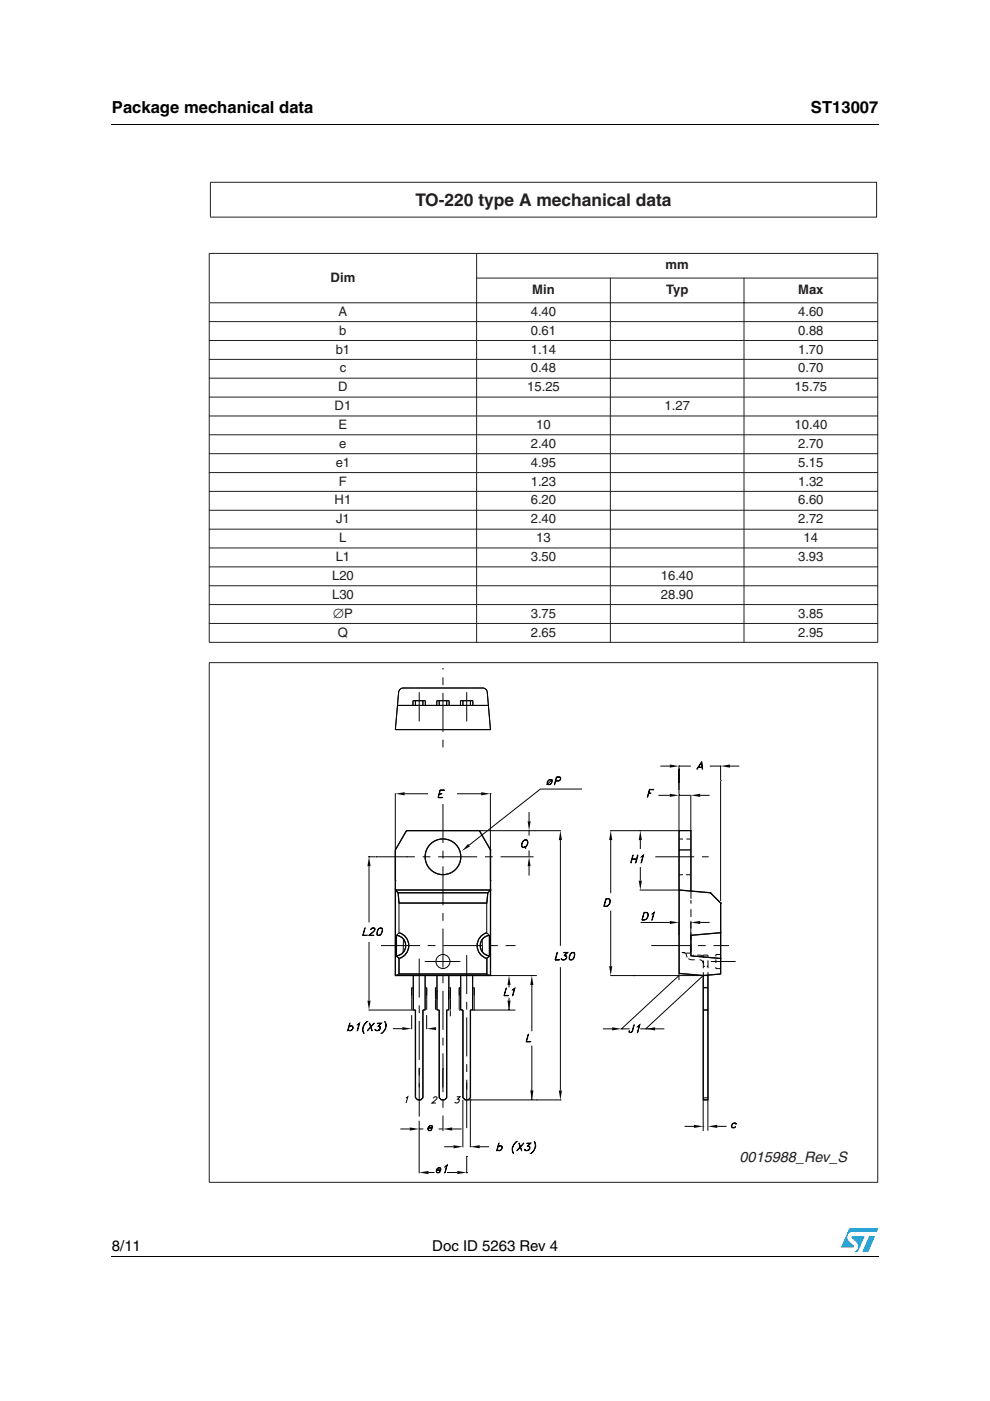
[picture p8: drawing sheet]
<svg xmlns="http://www.w3.org/2000/svg" width="210mm" height="297mm" viewBox="0 0 210 297" stroke-linecap="round" stroke-linejoin="round" font-family="sans-serif">
<g fill="#009ad9">
<path d="M184.3 262.1h1.2l-1.4 3.3h-1.3z"/>
<path d="M180.1 260.5h6.1l-.3 .7h-5.1a1.13 1.13 0 0 0-1.1 .7 1.13 1.13 0 0 0 .3 1.2l1 1v.3l-2.7 .1z"/>
<path d="M180.6 262.1h2.7l-1.4 3.3h-.7a1.18 1.18 0 0 0 .5-1.9l-1.1-1.1z"/>
</g>
<path d="M23.6 26.2l.1 .2zM23.6 266.3l.1 .1z" fill="#000"/>
<path d="M23.7 26.3h162.6M23.7 266.3h162.6" fill="none" stroke="#000" stroke-width=".21"/>
<path d="M43.7 36.1h142.5v221.3h-142.5z" fill="#fff"/>
<g fill="none" stroke="#231f20" stroke-width=".21">
<path d="M44.5 38.6h141.4M44.6 38.7v7.3M185.9 38.7v7.3M44.3 53.7h141.9M44.4 53.8v10.3M44.5 46h141.4M101 59h85.2M101.1 53.7v82.6M129.4 58.9v77.4M157.7 58.9v77.4M186.1 53.8v10.3M44.3 64.2h141.9"/>
<path d="M44.3 68.2h141.9M44.3 72.2h141.9M44.3 76.2h141.9M44.4 64.3v71.8M186.1 64.3v71.8M44.3 80.2h141.9M44.3 84.2h141.9M44.3 88.2h141.9M44.3 92.2h141.9M44.3 96.2h141.9M44.3 100.2h141.9M44.3 104.2h141.9"/>
<path d="M44.3 108.2h141.9M44.3 112.2h141.9M44.3 116.2h141.9M44.3 120.2h141.9M44.3 124.2h141.9M44.3 128.2h141.9M44.3 132.2h141.9M44.3 136.2h141.9M44.3 140.5h141.9M44.4 140.6v110M186.1 140.6v110M44.3 250.7h141.9"/>
</g>
<path d="M73.7 141.7h83.1v107.2h-83.1z" fill="#fff"/>
<g fill="none" stroke="#040506" stroke-width=".21" stroke-dasharray="1.7 .8" stroke-linecap="butt">
<path d="M146.5 188.9v1.7l-.4 .4h.4v.6M146.5 192.8v9.1a.59 .59 0 0 0 .6 .6M145.7 203l-.4-.9-.9-.2-.4-.4M147.3 203.5h-.9l-.4-.3M147.8 202.5l1.3 .2M149.1 202.5v.6M149.1 202.5h1M149.1 204.9h.4M149.1 204.3a.79 .79 0 0 0-.8-.8M149.1 203.7v3.1M149.9 204.9h.2M150.1 202.5v.5"/>
<path d="M150.1 203.6v3.1"/>
</g>
<g fill="none" stroke="#040506" stroke-width=".21">
<path d="M146.5 176.1v12.8M83.8 188.7h20.2v18.1M83.8 188.7l.6 .6M83.8 188.7v18.1M84.1 198.3a2.18 2.18 0 0 1 1.9 2.2 2.18 2.18 0 0 1-1.9 2.2M84.4 189.3h19l-.2 2.2M84.4 189.3l.2 2.2M84.6 191.5v6.3M84.6 191.5h18.6M84.6 197.8l-.6 .5v4.4l.6 .5M84.6 197.8a2.84 2.84 0 0 1 2.1 2.7 2.84 2.84 0 0 1-2.1 2.7M85.6 199.2l-.1 2.7"/>
<path d="M102.2 199.2l.1 2.7M103.2 191.5v6.3l.6 .5v4.4l-.6 .5v3.3M103.2 197.8a2.84 2.84 0 0 0-2 2.7 2.84 2.84 0 0 0 2 2.7M103.8 198.3a2.18 2.18 0 0 0-2 2.2 2.18 2.18 0 0 0 2 2.2M144 188.7l6.6 .6 2.2 2.2v15l-3.7 .3-5.1-.4M152.8 197.8l-6.3 .5v4.4l6.3 .5M83.8 206.8h20.2M84.6 203.2v3.3M84.6 206.5h18.6M84.6 206.5l-.8 .3M103.2 206.5l.8 .3M145.5 202.3h.1"/>
<path d="M145.5 202.1h1M151.8 205v.4h1M151.8 203.4v.8M152.8 202.4h-1v.4M99 229.5v9.7M90.9 248.6h1.2"/>
<circle cx="93.9" cy="203.9" r="1.49"/>
</g>
<path d="M80.8 200.5h28.5M88.9 203.2v33.5M90.1 203.9h7.5M99 202.5v28.5M138.1 200.5h16.5M150.7 203.9h5.3" fill="none" stroke="#040506" stroke-width=".21" stroke-dasharray="8.3 1.7 1.7 1.7" stroke-linecap="butt"/>
<path d="M104 188.7l-.6 .6" fill="none" stroke="#f1ea3b" stroke-width=".21"/>
<g fill="#040506">
<path d="M88.9 248.6l2-.3v.6z"/>
<path d="M97 248.3l2 .3-2 .3z"/>
</g>
<g fill="none" stroke="#040506" stroke-width=".21">
<path d="M140 162.4h2M144 162.4h2.5M144 168.6h2.4M152.8 162.3v3.2M152.8 165.6v25.4M154.8 162.4h1.9M104 188.7h.1M152.8 191.5h.1M152.8 197.8h.1M152.8 203.2h.1M88.9 237.6v11.1M99 245.2h.1"/>
<path d="M99 248.6h.1M99 245.2v3.5"/>
</g>
<path d="M83.8 188.7h20.2v18.1h-20.2v-18.1l.6 .6h19l.6-.6M84.4 189.3l.2 2.2h18.6l.2-2.2M84.6 197.8a2.84 2.84 0 0 1 2.1 2.7 2.84 2.84 0 0 1-2.1 2.7v3.3h18.6v-3.3a2.84 2.84 0 0 1-2-2.7 2.84 2.84 0 0 1 2-2.7" fill="none" stroke="#040506" stroke-width=".26"/>
<path d="M93.9 141.7v18.3" fill="none" stroke="#040506" stroke-width=".21" stroke-dasharray="8.3 1.7 1.7 1.7" stroke-linecap="butt"/>
<g fill="#040506">
<path d="M152.8 162.4l2-.3v.7z"/>
<path d="M142 162.1l2 .3-2 .4z"/>
</g>
<path d="M139.6 168.6h2.4M144 163h.1M144 162.4h.1M144 168.5h.1M144 163.2h.1M144 165.9v10.2M146.5 168.5v7.6M148.5 168.6h2M152.8 165.5h.1M150.6 189.3h.1" fill="none" stroke="#040506" stroke-width=".21"/>
<g fill="#040506">
<path d="M146.5 168.6l2-.3v.7z"/>
<path d="M142 168.3l2 .3-2 .4z"/>
</g>
<g fill="none" stroke="#040506" stroke-width=".21">
<path d="M112.2 176.1v1.1M144 168.6h.1M144 166v1.5M144 176.1v31.7M83.8 188.7h.1M83.8 188.7v-8.5l2.4-4.1h15.4l2.4 4.1v8.5M83.8 206.8h.1M134.3 206.8h.1"/>
<circle cx="93.9" cy="181.7" r="3.8"/>
</g>
<path d="M144 176.1h2.5M144 180.2h2.5" fill="none" stroke="#f1ea3b" stroke-width=".21"/>
<g fill="none" stroke="#040506" stroke-width=".26">
<path d="M83.8 188.7v-8.5l2.4-4.1h15.4l2.4 4.1v8.5M144 188.7l6.6 .6 2.2 2.2v15l-3.7 .3-5.1-.4v-30.3h2.5v12.8M144 180.2h2.5M152.8 197.8l-6.3 .5v4.4l6.3 .5M84.1 202.7a2.18 2.18 0 0 0 1.9-2.2 2.18 2.18 0 0 0-1.9-2.2v4.4l.5 .5M103.8 202.7a2.18 2.18 0 0 1-2-2.2 2.18 2.18 0 0 1 2-2.2v4.4l-.6 .5"/>
<circle cx="93.9" cy="181.7" r="3.8"/>
</g>
<path d="M79.7 181.7h33.4M138.9 181.7h11.4" fill="none" stroke="#040506" stroke-width=".21" stroke-dasharray="8.3 1.7 1.7 1.7" stroke-linecap="butt"/>
<path d="M99.2 178.9l.5 .5-1.8 1z" fill="#040506"/>
<g fill="none" stroke="#040506" stroke-width=".21">
<path d="M84.3 149.6h19.2M84.3 149.5h19.3M88.1 145.9h-2.6a.99 .99 0 0 0-1 .9M99.7 145.9h2.6M102.3 145.9a.99 .99 0 0 1 1 .9l.7 7.9h-20.2l.7-7.9M102.3 145.9a.99 .99 0 0 1 1 .9l.7 7.9h-20.2M83.8 168.1v18.6M85.8 168.3h5M93.2 168.3h.4l-.5 .1M93.3 167.5h.9l-.9 .1-.4 1.5h.9h-.9zM104 168.1v18.6M123.4 167.3h-8.8l-15.1 11.9"/>
<path d="M137.6 168.1l.4 .1h-.5M137.7 167.4h.9h-.8l-.6 1.6zM144 162.3v3.7M144 177.9h.8M145.5 177.9h1M148 162.7h.9M148.1 162.6h.8M148.8 161.5l.2 1.6-.3-1.4-1 1.4zM144 185.5h.8M145.4 185.5h1.1M144 206.8l-12.2 11.3h1.7M149.1 206.8l-12.2 11.3"/>
<path d="M93 239.4h.9"/>
</g>
<path d="M88.9 146.8v6.2M99 146.8v6.2" fill="none" stroke="#040506" stroke-width=".21" stroke-dasharray="8.3 1.7 1.7 1.7" stroke-linecap="butt"/>
<g fill="#040506">
<path d="M83.8 168.3l2-.3v.6z"/>
<path d="M102 168l2 .3-2 .3z"/>
</g>
<path d="M86.2 176.1h.1M101.6 176.1h.1M104 168.3h.1M112.2 172.2v1.9M83.8 186.7h.1M104 186.7h.1M112.2 183.7v1.9" fill="none" stroke="#040506" stroke-width=".21"/>
<g fill="#040506">
<path d="M112.2 181.7l.3 2h-.6z"/>
<path d="M111.9 174.1h.6l-.3 2z"/>
</g>
<path d="M86.2 176.1h.1M112.2 176.1h.1M86.2 181.7h.1M98.1 233.2v10M99.7 233.2v10M94.2 243.1h1.9M101.7 243.1h2" fill="none" stroke="#040506" stroke-width=".21"/>
<g fill="#040506">
<path d="M96.1 242.8l2 .3-2 .4z"/>
<path d="M99.7 243.1l2-.3v.7z"/>
</g>
<path d="M84.9 239.4h2M88.9 226.6v3.9M93.9 226.6v3.9M95.9 239.4h2M99.7 243.1h.1" fill="none" stroke="#040506" stroke-width=".21"/>
<g fill="#040506">
<path d="M93.9 239.4l2-.4v.7z"/>
<path d="M86.9 239l2 .4-2 .3z"/>
</g>
<path d="M127.8 218.1h2M131.8 218v.1M136.9 218v.1M138.9 218.1h2M88.9 226.6h.1M88.9 239.4h.1M93.9 226.6h.1" fill="none" stroke="#040506" stroke-width=".21"/>
<g fill="#040506">
<path d="M136.9 218.1l2-.3v.7z"/>
<path d="M129.8 217.8l2 .3-2 .4z"/>
</g>
<path d="M129.4 176.1h14.5M129.5 193.1v11.7M129.4 206.8h20.5M131.8 218.1h.1M136.9 218.1h.1" fill="none" stroke="#040506" stroke-width=".21"/>
<g fill="#040506">
<path d="M129.2 204.8h.6l-.3 2z"/>
<path d="M129.5 176.1l.3 2h-.6z"/>
</g>
<g fill="none" stroke="#040506" stroke-width=".21">
<path d="M96.9 168.3h5.1M111.1 178.1l.5-.1a.94 .94 0 0 1 .2 1.2 .94 .94 0 0 1-1.1 .4l-.1-.3a1.36 1.36 0 0 1 .5-1.2zM111.1 178.2h.7a.93 .93 0 0 1-.1 1 .93 .93 0 0 1-.9 .4 1.07 1.07 0 0 1 .3-1.4zM111.2 179.4l.3 .5zM116.2 165.5a.46 .46 0 0 1 .5-.2 .46 .46 0 0 1 .4 .4l-.1 .2a.5 .5 0 0 1-.5 .5 .5 .5 0 0 1-.5-.5zM116.3 165.5l.5-.2a.54 .54 0 0 1 0 .8 .54 .54 0 0 1-.7 .1zM117.2 165.3l-1.3 1.1M117.8 165.5h.8a.41 .41 0 0 0 .1-.7h-.7l-.5 1.6 .5-1.7 .8 .1 .1 .5-.3 .2-.8 .1M129.5 176.1h.1M129.5 178.1v11.3M135.6 176.1h.1M144 176.1h.1"/>
<path d="M150.5 162.4h2.4M77.4 196.7l-.4 1.6h.8h-.9zM78.3 198.3h1h-1.1l1.1-.9 .1-.5a.62 .62 0 0 0-.8 .2l.4-.4 .5 .1v.2l-.1 .4-1.2 .9M80 198.2h.6M80.2 197a.54 .54 0 0 1 .4-.3 .54 .54 0 0 1 .5 .3v.4a.95 .95 0 0 1-.9 .9l-.3-.2zM80.4 196.9h.6M80.5 196.8l-.5 .6v.9M80.9 196.8a1.3 1.3 0 0 1-.4 1.5M104 180.2h.1M104 188.7h.1M112.2 180.3v1.3M128.5 190.5h.5a.9 .9 0 0 1 .4 1 .9 .9 0 0 1-.8 .7h-.6z"/>
<path d="M128.5 190.6h.5a.87 .87 0 0 1 .3 .9 .87 .87 0 0 1-.7 .6h-.5zM134 182.1h1M134 182.2h1M134.2 181.3l-.5 1.7zM135.2 181.3h.1l-.6 1.7zM135.6 188.7h8.3M135.8 183.8v2.9M136 181.6l.4-.3-.5 1.7 .4-1.5zM74 217.7a.49 .49 0 0 1 .7-.1 .49 .49 0 0 1 0 .7l-.2 .2a.44 .44 0 0 1-.7-.2 .59 .59 0 0 0 .8 .1 .59 .59 0 0 0 .1-.8l-.3-.1zM74.1 216.9l-.4 1.6zM75.8 217.2l.4-.3-.5 1.6 .4-1.4zM77.6 216.7l.3-.1a1.84 1.84 0 0 0-.7 2.5 1.52 1.52 0 0 1 .4-2.4z"/>
<path d="M78.3 216.9l.6 1.6zM79.3 216.9l-1.5 1.6zM79.6 218.3l.2 .2M80.2 217.5a.51 .51 0 0 1 .5 .6 .51 .51 0 0 1-.7 .4h-.4l-.1-.3 .1 .2a.76 .76 0 0 0 1-.2M80.4 217.6l.2 .2a.55 .55 0 0 1-.4 .7M80.8 217l-.8-.1h.9l-.7 .7M80.8 216.9l-.7 .7 .4 .1 .1 .2M81.5 216.6a1.65 1.65 0 0 1-.6 2.5 1.81 1.81 0 0 0 .6-2.5zM134.3 206.8h.1M134.4 217.3l-.3 1.2-.1 .3-.5 .1-.1-.1v-.3l.2 .4 .3-.1zM135.2 217.6l.5-.3-.6 1.6 .4-1.5zM88.9 239.4h.9"/>
<path d="M90.8 239.1v.4l.2 .2h.2l.3-.3a.42 .42 0 0 1-.5 .3 .42 .42 0 0 1-.2-.6 .53 .53 0 0 1 .4-.5 .53 .53 0 0 1 .6 .3l-.1 .3h-.9M91 238.8l.5-.1 .1 .4h-.8zM92.6 248v.4l.1 .2h.3l.3-.3a.42 .42 0 0 1-.6 .4 .42 .42 0 0 1-.2-.7 .55 .55 0 0 1 1-.3v.4h-.9M92.7 247.8l.6-.2 .1 .4h-.8zM94.4 247.3l.4-.3-.5 1.7 .4-1.5-.4 .2zM94.8 248.6h2.2M105.6 243.1a.49 .49 0 0 1 .8-.1 .49 .49 0 0 1-.1 .8l-.2 .1a.44 .44 0 0 1-.6-.1 .55 .55 0 0 0 .7 0 .55 .55 0 0 0 0-.8zM105.7 242.4l-.4 1.6zM109.3 242.2l.3-.2a1.89 1.89 0 0 0-.7 2.5 1.58 1.58 0 0 1 .4-2.3zM110 242.4l.7 1.6zM111 242.4l-1.5 1.6zM111.3 243.8l.2 .1"/>
<path d="M111.9 243l.3 .1a.6 .6 0 0 1-.2 .8 .6 .6 0 0 1-.8-.2h.1a.5 .5 0 0 0 .7 .1l.2-.2M112.1 243.1l.2 .1v.3l-.5 .4M112.5 242.4h-.8h.9l-.8 .7M112.5 242.4l-.7 .7h.4l.1 .3M113.2 242a1.63 1.63 0 0 1-.7 2.5 1.9 1.9 0 0 0 .7-2.5z"/>
</g>
<path d="M93.9 170.5v69.3" fill="none" stroke="#040506" stroke-width=".21" stroke-dasharray="8.3 1.7 1.7 1.7" stroke-linecap="butt"/>
<g fill="#040506">
<path d="M135.4 186.7h.7l-.3 2z"/>
<path d="M135.8 176.1l.3 2h-.7z"/>
</g>
<g fill="none" stroke="#040506" stroke-width=".21">
<path d="M87.6 148.6l-.1 1M88.1 148.6v1M88.1 145.9h-2.6a.99 .99 0 0 0-1 .9l-.7 7.9M89.6 148.6v1M90.2 148.6v1M90.2 148.6v.9M92.6 148.6v1M93.1 148.6v1M94.7 148.6v1M95.2 148.6v1M97.6 148.6v1M98.1 148.6v1"/>
<path d="M99.7 148.6v1M99.7 145.9h2.6M100.2 148.6v1M135.8 176.1h.1M135.8 178.1v1.9M144 188.7h.1M87.6 209.4h-.3v4.7M88.1 214.1h-.5v-7.3v7.3h.5M90.1 206.8v7.3h-.5M90.1 209.4h.4v4.7M90.1 206.8v7.3h-.4M92.3 209.4h.3"/>
<path d="M92.3 209.4v4.7M92.6 210h.1M92.7 206.8v7.3h.4h-.5zM95.1 209.4h.4M95.2 206.8v7.3h-.5h.4v-7.3M95.5 214.2v1.3M95.5 209.4v4.7M97.3 214.1h.1M97.3 209.4h.4M97.4 209.4v4.7M97.7 206.8v7.3h.5h-.5v-7.3M99.7 214.1h.5v-7.3v7.3h-.5"/>
<path d="M100.2 209.4h.3v4.7M100.5 214.1h.1M135.8 218.1h1.9M149.1 206.8v5M150.1 206.8v5M145.1 238.8h2M149.1 221.7v11.5M150.1 221.7v11.5M152.1 238.8h1.9M155.3 238.3l.2-.2a.44 .44 0 0 1 .6 .2l-.1 .1a.49 .49 0 0 0-.7-.1 .49 .49 0 0 0 .1 .8l.5-.3a.46 .46 0 0 1-.7 .3 .46 .46 0 0 1 .1-.8z"/>
</g>
<path d="M87.3 209.4v2.5M90.5 209.4v2.5M92.3 209.4v2.5M95.5 209.4v2.5M97.4 209.4v2.5M100.5 209.4v2.5" fill="none" stroke="#040506" stroke-width=".21" stroke-dasharray="1.7 .8" stroke-linecap="butt"/>
<g fill="#040506">
<path d="M150.1 238.8l2-.3v.6z"/>
<path d="M147.1 238.5l2 .3-2 .3z"/>
</g>
<g fill="none" stroke="#040506" stroke-width=".21">
<path d="M88.1 148.6v.9M89.7 148.6v.9M90.2 148.6h-2.7M92.6 148.6h2.6v.9M93.1 148.6v.9M94.7 148.6v.9M97.6 148.6h2.7v.9M98.2 148.6v.9M99.7 145.9h-11.6M99.7 148.6v.9M101.6 176.1h11.7M78.1 181.7h.1"/>
<path d="M78.1 181.7h1.5M78.2 199.7v12.5M78.1 214.1h9.5M149.1 211.8v9.9M150.1 211.8v9.9M150.1 214.1h-1M150.1 209.4h-1M98.6 233.2h.7M149.1 238.8h.1M149.1 233.2h1"/>
</g>
<g fill="#040506">
<path d="M77.9 212.2h.7l-.4 1.9z"/>
<path d="M78.2 181.7l.4 2h-.7z"/>
</g>
<path d="M78.2 181.7h.1M78.2 183.7v11.9M79.7 181.7h.1M87.3 215.2v3M87.6 214.1h.1M149.1 233.2v6.6" fill="none" stroke="#040506" stroke-width=".21"/>
<path d="M85.3 217.8l2 .3-2 .3z" fill="#040506"/>
<path d="M83.3 218.1h2" fill="none" stroke="#040506" stroke-width=".21"/>
<path d="M90.5 218.1l2-.3v.6z" fill="#040506"/>
<path d="M90.5 215.2v3M104 206.8h9.8M112.8 208.5v10.2" fill="none" stroke="#040506" stroke-width=".21"/>
<g fill="#040506">
<path d="M112.4 231.2h.7l-.3 2z"/>
<path d="M112.8 206.8l.3 2h-.7z"/>
</g>
<path d="M88.1 214.1v18.6l.4 .5h.7l.4-.4v-18.7M93.1 214.1v18.6l.5 .5h.6l.5-.4v-18.7M98.1 214.1v18.6l.5 .5M99.7 214.1v18.7l-.4 .4M100.2 214.1h9.1M104 206.8h.1M107.9 211.6v2.5M112 219.3l-.4 1.5 .9 .1h-1zM112.8 206.8h.1M99.7 233.2h.1M150.1 233.2v6.5" fill="none" stroke="#040506" stroke-width=".21"/>
<path d="M88.1 214.1v18.6l.5 .5h.6l.5-.5v-18.6M93.1 214.1v18.6l.5 .5h.7l.4-.5v-18.6M98.2 214.1v18.6l.4 .5h.7l.4-.5v-18.6M150.1 206.7v26.5h-1v-26.4" fill="none" stroke="#040506" stroke-width=".26"/>
<g fill="#040506">
<path d="M107.9 206.8l.4 2h-.7z"/>
<path d="M107.6 212.2h.7l-.4 1.9z"/>
</g>
<path d="M113.3 176.1h5.6M118.8 178.1v22.4M107.3 209.5l-.4 1.5 .9 .1h-.9zM107.9 208.8v.5M108.7 209.8l.5-.3-.5 1.6 .3-1.5zM99.3 233.2h19.6M112.8 221.7v11.5" fill="none" stroke="#040506" stroke-width=".21"/>
<g fill="#040506">
<path d="M118.8 176.1l.3 2h-.6z"/>
<path d="M118.5 231.2h.6l-.3 2z"/>
</g>
<g fill="none" stroke="#040506" stroke-width=".21">
<path d="M113.3 176.1h.1M135.8 195.6h6.2M144 195.5v2.8M146.5 195.5v2.8M148.5 195.6h2M118.1 201.9l-.3 1.6 .8 .1h-.9zM118.8 205.1v26.1M119.1 203.3l.2 .2M119.7 202.6a.51 .51 0 0 1 .5 .5 .51 .51 0 0 1-.6 .5l-.5-.1v-.2a.54 .54 0 0 0 .5 .2 .54 .54 0 0 0 .4-.3M119.9 202.6l.2 .2a.55 .55 0 0 1-.4 .7M120.3 202l-.8-.1h.9l-.7 .7M120.3 201.9l-.7 .7 .4 .1 .1 .2"/>
<path d="M120.8 203.4h.6M121.1 202a.47 .47 0 0 1 .8 .2l-.1 .4a.88 .88 0 0 1-.8 1l-.3-.3v-.4zM121.1 202.1h.7M121.2 202l-.2 .2a1.3 1.3 0 0 0-.2 1.3M121.7 202a1.3 1.3 0 0 1-.4 1.5M86.1 232.8l.4-.3-.4 1.4M91.9 232.9v-.1a.48 .48 0 0 1 .7-.2l-.1 .5-.9 .8h.8M96.8 232.5h.7l-.5 .6h.2a.51 .51 0 0 1 0 .6 .51 .51 0 0 1-.7 .1l-.1-.2M113.7 233.2h.1M118.8 233.2h.1M149.1 232.8h1"/>
</g>
<g fill="#040506">
<path d="M146.5 195.6l2-.4v.7z"/>
<path d="M142 195.2l2 .4-2 .3z"/>
</g>
<path d="M136.5 193.4h.6a.9 .9 0 0 1 .3 1 .9 .9 0 0 1-.8 .7h-.5zM136.6 193.5h.5a.82 .82 0 0 1 .3 .9 .82 .82 0 0 1-.8 .6h-.4zM138.2 193.7l.5-.3-.4 1.7 .3-1.5z" fill="none" stroke="#040506" stroke-width=".21"/>
<text font-size="3.7" fill="#231f20" x="88.1" y="43.6">TO-220 type A mechanical data</text>
<g font-size="3.5">
<text x="23.7" y="23.9">Package mechanical data</text>
<text x="171.9" y="23.9">ST13007</text>
</g>
<g font-size="3.2">
<text x="23.7" y="265.1">8/11</text>
<text x="91.6" y="265.1">Doc ID 5263 Rev 4</text>
</g>
<text font-size="3.1" fill="#231f20" x="156.8" y="246.4">0015988_Rev_S</text>
<g font-size="2.8" fill="#231f20">
<text x="70.1" y="59.7">Dim</text>
<text x="141.1" y="57.1">mm</text>
<text x="112.9" y="62.4">Min</text>
<text x="141.2" y="62.4">Typ</text>
<text x="169.2" y="62.4">Max</text>
<text x="71.8" y="67">A</text>
<text x="71.9" y="71">b</text>
<text x="112.5" y="71">0.61</text>
<text x="112.5" y="67">4.40</text>
<text x="169.2" y="71">0.88</text>
<text x="169.2" y="67">4.60</text>
<text x="71.2" y="75">b1</text>
<text x="112.5" y="75">1.14</text>
<text x="169.2" y="75">1.70</text>
<text x="71.7" y="83">D</text>
<text x="72" y="79">c</text>
<text x="111.8" y="83">15.25</text>
<text x="112.5" y="79">0.48</text>
<text x="168.5" y="83">15.75</text>
<text x="169.2" y="79">0.70</text>
<text x="70.9" y="87">D1</text>
<text x="140.9" y="87">1.27</text>
<text x="71.8" y="91">E</text>
<text x="71.9" y="95">e</text>
<text x="112.5" y="95">2.40</text>
<text x="113.7" y="91">10</text>
<text x="168.5" y="91">10.40</text>
<text x="169.2" y="95">2.70</text>
<text x="71.2" y="99">e1</text>
<text x="112.5" y="99">4.95</text>
<text x="169.2" y="99">5.15</text>
<text x="70.9" y="107">H1</text>
<text x="71.9" y="103">F</text>
<text x="112.5" y="103">1.23</text>
<text x="112.5" y="107">6.20</text>
<text x="169.2" y="107">6.60</text>
<text x="169.2" y="103">1.32</text>
<text x="71.3" y="111">J1</text>
<text x="112.5" y="111">2.40</text>
<text x="169.2" y="111">2.72</text>
<text x="71.2" y="119">L1</text>
<text x="71.9" y="115">L</text>
<text x="112.5" y="119">3.50</text>
<text x="113.7" y="115">13</text>
<text x="169.2" y="119">3.93</text>
<text x="170.4" y="115">14</text>
<text x="70.4" y="123">L20</text>
<text x="140.1" y="123">16.40</text>
<text x="70.4" y="127">L30</text>
<text x="70.7" y="131">∅P</text>
<text x="112.5" y="131">3.75</text>
<text x="140.1" y="127">28.90</text>
<text x="169.2" y="131">3.85</text>
<text x="71.7" y="135">Q</text>
<text x="112.5" y="135">2.65</text>
<text x="169.2" y="135">2.95</text>
</g>
</svg>
